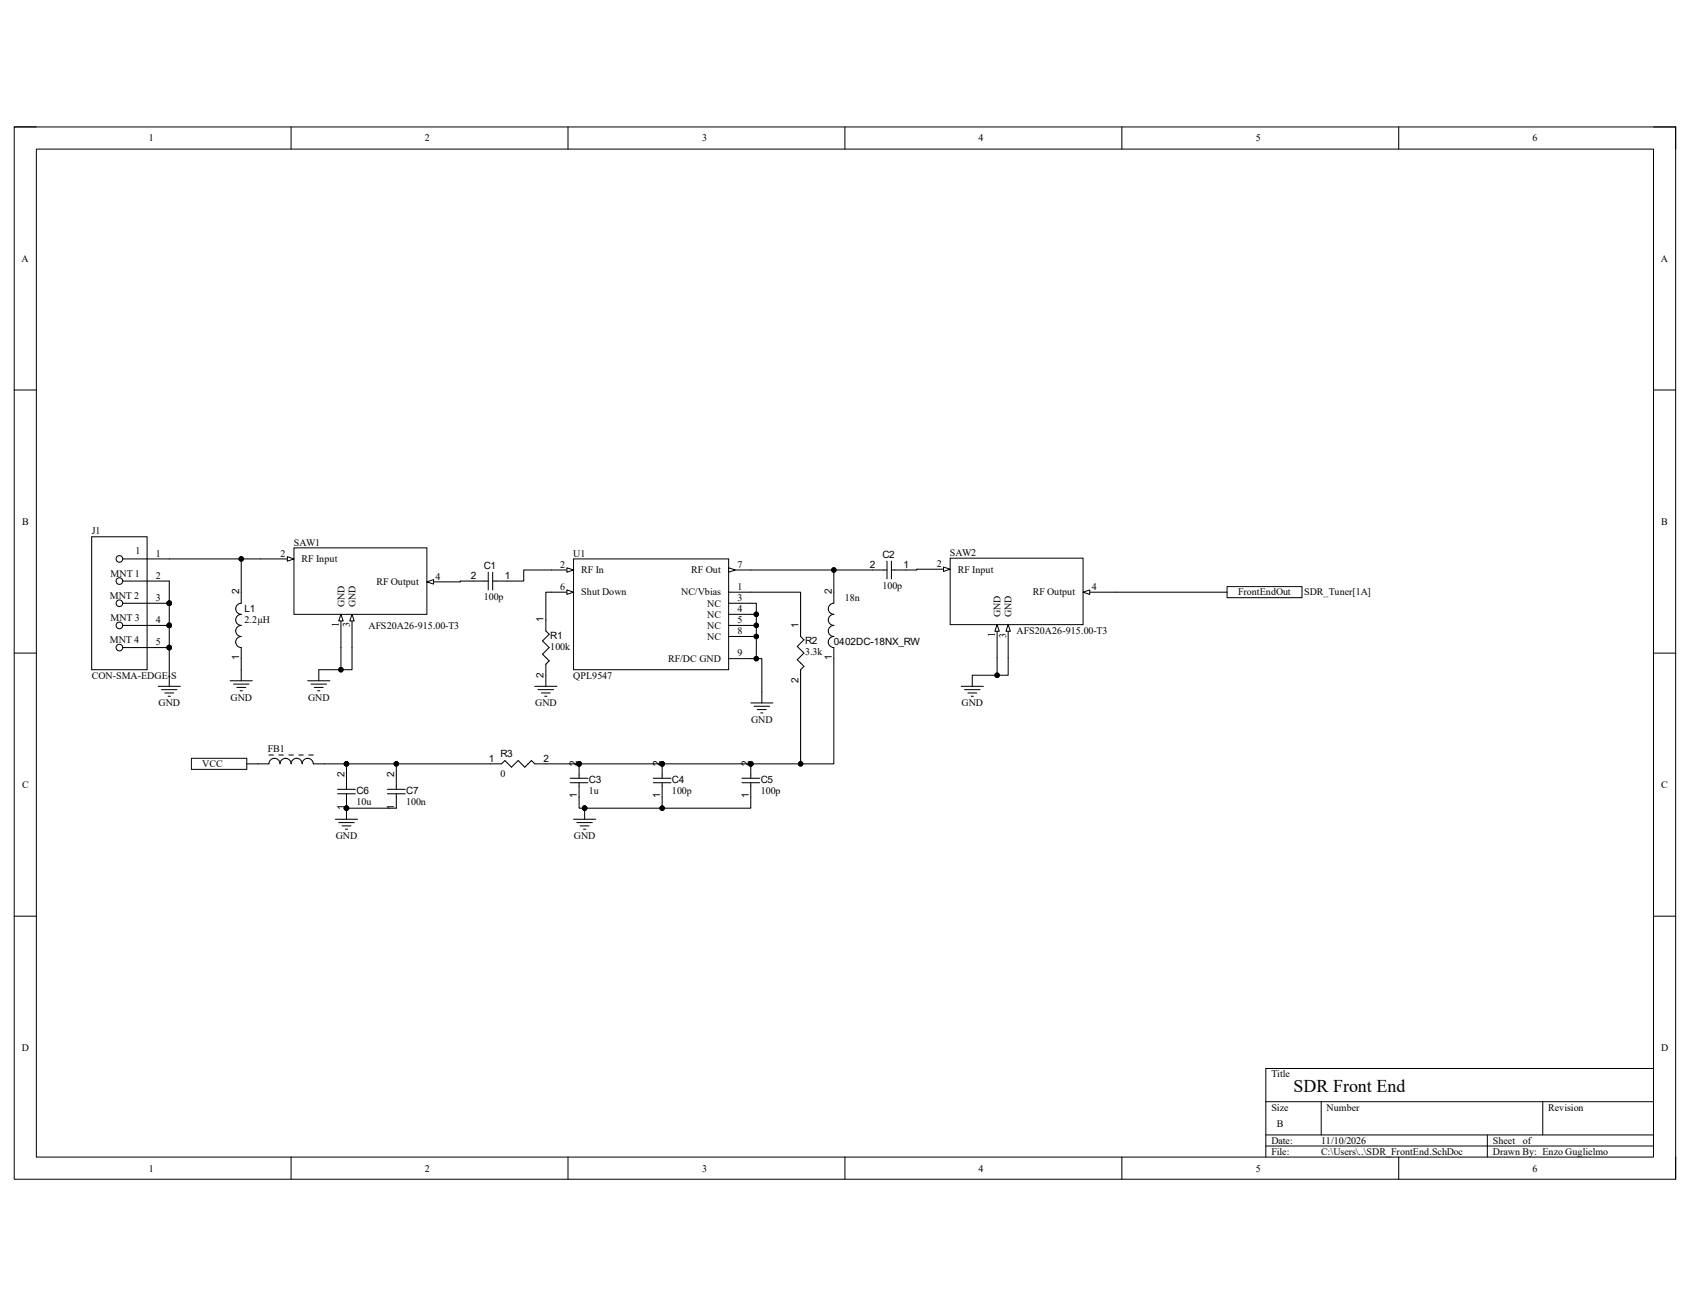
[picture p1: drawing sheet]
<svg xmlns="http://www.w3.org/2000/svg" width="279mm" height="216mm" viewBox="0 0 279 216" stroke-linecap="round" stroke-linejoin="round" font-family="sans-serif">
<path d="M2.3 21h274.7v173.9h-274.7z" fill="none" stroke="#000" stroke-width=".17"/>
<path d="M6 24.6h267.4v166.7h-267.4z" fill-rule="evenodd" fill="#fff"/>
<g fill="none" stroke="#000" stroke-width=".17">
<path d="M2.3 21h3.7M6 24.6h267.4v166.7h-267.4zM48.1 21v3.6M93.9 21v3.6M139.7 21v3.6M185.5 21v3.6M231.2 21v3.6M273.4 21h3.6v3.6M2.3 64.5h3.7M273.4 64.5h3.6M2.3 108h3.7M273.4 108h3.6"/>
<path d="M2.3 151.5h3.7M273.4 151.5h3.6M273.4 176.6h-64.1v14.7M48.1 191.3v3.6M93.9 191.3v3.6M139.7 191.3v3.6M185.5 191.3v3.6M209.3 182.1h64.1M209.3 187.6h64.1M209.3 189.5h64.1M218.4 182.1v5.5M231.2 191.3v3.6"/>
<path d="M245.9 187.6v3.7M255.1 182.1v5.5M277 191.3v3.6"/>
</g>
<path d="M94.8 92.4h25.7v18.3h-25.7z" fill-rule="evenodd" fill="#fff"/>
<path d="M91.2 94.2h3.6M94.8 92.4h25.7v18.3h-25.7z" fill="none" stroke="#000" stroke-width=".17"/>
<path d="M93.7 93.9l1.1 .3-1.1 .4z" fill="#fff"/>
<path d="M93.7 93.9l1.1 .3-1.1 .4zM120.5 94.2h3.6" fill="none" stroke="#000" stroke-width=".17"/>
<path d="M120.5 93.9l1.1 .3-1.1 .4z" fill="#fff"/>
<path d="M91.2 97.9h3.6M120.5 93.9l1.1 .3-1.1 .4z" fill="none" stroke="#000" stroke-width=".17"/>
<path d="M93.7 97.5l1.1 .4-1.1 .4z" fill="#fff"/>
<g fill="none" stroke="#000" stroke-width=".17">
<path d="M93.7 97.5l1.1 .4-1.1 .4zM120.5 97.9h3.6M120.5 99.7h3.6M120.5 101.6h3.6M120.5 103.4h3.6M120.5 105.2h3.6M120.5 108.9h3.6"/>
<circle cx="28" cy="99.7" r=".37"/>
<circle cx="28" cy="107" r=".37"/>
<circle cx="28" cy="103.4" r=".37"/>
</g>
<g fill="#000">
<circle cx="28" cy="99.7" r=".37"/>
<circle cx="28" cy="107" r=".37"/>
<circle cx="28" cy="103.4" r=".37"/>
</g>
<path d="M15.2 88.7h9.1v22h-9.1z" fill-rule="evenodd" fill="#fff"/>
<g fill="none" stroke="#000" stroke-width=".17">
<path d="M15.2 88.7h9.1v22h-9.1zM20.3 92.4h7.7M20.3 96.1h7.7M20.3 99.7h7.7M20.3 103.4h7.7M20.3 107.1h7.7"/>
<circle cx="19.7" cy="96.1" r=".55"/>
<circle cx="19.7" cy="92.4" r=".55"/>
<circle cx="19.7" cy="99.7" r=".55"/>
<circle cx="28" cy="99.7" r=".37"/>
<circle cx="19.7" cy="107.1" r=".55"/>
<circle cx="19.7" cy="103.4" r=".55"/>
<circle cx="28" cy="107" r=".37"/>
<circle cx="28" cy="103.4" r=".37"/>
</g>
<g fill="#000">
<circle cx="28" cy="99.7" r=".37"/>
<circle cx="28" cy="107" r=".37"/>
<circle cx="28" cy="103.4" r=".37"/>
</g>
<path d="M48.6 90.6h22v11h-22z" fill-rule="evenodd" fill="#fff"/>
<path d="M48.6 90.6h22v11h-22zM56.4 101.6v5.5" fill="none" stroke="#000" stroke-width=".17"/>
<path d="M56.4 101.6l.3 1.1h-.7z" fill="#fff"/>
<path d="M43.1 92.4h5.5M56.4 101.6l.3 1.1h-.7z" fill="none" stroke="#000" stroke-width=".17"/>
<path d="M47.5 92l1.1 .4-1.1 .4z" fill="#fff"/>
<path d="M47.5 92l1.1 .4-1.1 .4zM58.2 101.6v5.5" fill="none" stroke="#000" stroke-width=".17"/>
<path d="M58.2 101.6l.4 1.1h-.8z" fill="#fff"/>
<path d="M70.6 96.2h5.5M58.2 101.6l.4 1.1h-.8z" fill="none" stroke="#000" stroke-width=".17"/>
<path d="M70.6 96.2l1.1-.4v.8z" fill="#fff"/>
<path d="M70.6 96.2l1.1-.4v.8z" fill="none" stroke="#000" stroke-width=".17"/>
<path d="M157.1 92.3h22v11h-22z" fill-rule="evenodd" fill="#fff"/>
<path d="M157.1 92.3h22v11h-22zM164.8 103.3v5.5" fill="none" stroke="#000" stroke-width=".17"/>
<path d="M164.8 103.3l.4 1.1h-.7z" fill="#fff"/>
<path d="M151.6 94.1h5.5M164.8 103.3l.4 1.1h-.7z" fill="none" stroke="#000" stroke-width=".17"/>
<path d="M156 93.7l1.1 .4-1.1 .4z" fill="#fff"/>
<path d="M156 93.7l1.1 .4-1.1 .4zM166.7 103.3v5.5" fill="none" stroke="#000" stroke-width=".17"/>
<path d="M166.7 103.3l.3 1.1h-.7z" fill="#fff"/>
<path d="M179.1 97.9h5.5M166.7 103.3l.3 1.1h-.7z" fill="none" stroke="#000" stroke-width=".17"/>
<path d="M179.1 97.9l1.1-.4v.8z" fill="#fff"/>
<g fill="none" stroke="#000" stroke-width=".17">
<path d="M39.9 97.9v1.8a.92 .92 0 0 0-.9 .9 .92 .92 0 0 0 .9 1 .92 .92 0 0 0-.9 .9 .92 .92 0 0 0 .9 .9 .92 .92 0 0 0-.9 .9 .92 .92 0 0 0 .9 .9 .92 .92 0 0 0-.9 .9 .92 .92 0 0 0 .9 1v1.8M78.3 96.1h2.4M80.7 94.6v2.9M81.5 96.1h2.3M81.5 94.6v2.9M137.9 97.9v1.8a.92 .92 0 0 0-1 .9 .92 .92 0 0 0 1 1 .92 .92 0 0 0-1 .9 .92 .92 0 0 0 1 .9 .92 .92 0 0 0-1 .9 .92 .92 0 0 0 1 .9 .92 .92 0 0 0-1 .9 .92 .92 0 0 0 1 1v1.8M144.3 94.2h2.3M146.6 92.8v2.9M147.4 94.2h2.4M147.4 92.8v2.9M179.1 97.9l1.1-.4v.8zM38.1 112.5h3.6"/>
<path d="M38.6 113.1h2.6M39.2 113.6h1.4M39.7 114.2h.4M39.9 110.7v1.8M50.9 112.5h3.6M51.4 113.1h2.6M52 113.6h1.4M52.5 114.2h.4M52.7 110.7v1.8M88.4 113.5h3.7M89 114h2.5M89.5 114.6h1.5"/>
<path d="M90.1 115.1h.3M90.2 102.5v1.8l.6 .6-1.1 1 1.1 1.2-1.1 1 1.1 1.1-.6 .6v3.7M124.1 116.2h3.7M124.7 116.8h2.5M125.2 117.3h1.5M125.8 117.9h.3M126 114.4v1.8M132.4 103.4v1.8l.5 .6-1.1 1.1 1.1 1.1-1.1 1.1 1.1 1.1-.5 .5v1.8M158.9 113.5h3.7M159.5 114h2.5M160 114.6h1.5M160.6 115.1h.3"/>
<path d="M160.7 111.6v1.9M81.1 126.3h1.8l.6-.6 1.1 1.1 1.1-1.1 1.1 1.1 1.1-1.1 .5 .6h1.8M94.3 128.7h2.9M94.3 129.4h2.9M94.8 135.4h3.7M95.4 136h2.5M95.7 126.3v2.4M95.7 129.4v2.4M95.9 136.5h1.5M96.5 137.1h.3M96.7 133.6v1.8M108 128.7h2.9"/>
<path d="M108 129.4h2.9M109.5 126.3v2.4M109.5 129.4v2.4M122.7 128.7h2.9M122.7 129.4h2.9M124.1 126.3v2.4M124.1 129.4v2.4"/>
<circle cx="95.7" cy="126.3" r=".37"/>
<circle cx="96.7" cy="133.6" r=".37"/>
<circle cx="109.5" cy="126.3" r=".37"/>
<circle cx="124.1" cy="126.3" r=".37"/>
</g>
<g fill="#000">
<circle cx="95.7" cy="126.3" r=".37"/>
<circle cx="96.7" cy="133.6" r=".37"/>
<circle cx="109.5" cy="126.3" r=".37"/>
<circle cx="124.1" cy="126.3" r=".37"/>
</g>
<path d="M202.9 97h12.4v1.8h-12.4z" fill-rule="evenodd" fill="#fff"/>
<path d="M202.9 97h12.4v1.8h-12.4z" fill="none" stroke="#000" stroke-width=".17"/>
<path d="M31.6 125.4h9.2v1.8h-9.2z" fill-rule="evenodd" fill="#fff"/>
<g fill="none" stroke="#000" stroke-width=".17">
<path d="M28 96.1v17.4M28 92.4h11.9M43.1 92.4h-3.2v5.5M78.3 96.1h-2.2v.1M91.2 97.9h-1v4.6M91.2 94.2h-4.6v1.9h-2.8M124.1 94.2h20.2M124.1 97.9h8.3v5.5M124.1 99.7h.9v9.2h1v5.5M137.9 94.2v3.7M151.6 94.1v.1h-1.8M184.6 97.9h18.3"/>
<path d="M26.2 113.5h3.6M26.7 114h2.6M27.2 114.6h1.5M27.8 115.1h.4M39.9 108.9v1.8M56.4 107.1v3.6M58.2 107.1v3.6h-5.5M124.1 101.6h.9M124.1 103.4h.9M124.1 105.2h.9M124.1 108.9h.9M132.4 112.5v13.8h-42.2"/>
<path d="M137.9 108.9v17.4h-5.5M164.8 108.8v2.8h-4.1M166.7 108.8v2.8h-1.9M31.6 125.4h9.2v1.8h-9.2zM40.8 126.3h3.7a.92 .92 0 0 1 .9-.9 .92 .92 0 0 1 .9 .9 .92 .92 0 0 1 .9-.9 .92 .92 0 0 1 .9 .9 .92 .92 0 0 1 .9-.9 .92 .92 0 0 1 1 .9 .92 .92 0 0 1 .9-.9 .92 .92 0 0 1 .9 .9h5.5M44.5 124.8h.7M46.1 124.8h.7M47.8 124.8h.7M49.4 124.8h.7M51.1 124.8h.7M55.5 135.4h3.6M55.8 130.5h2.9"/>
<path d="M55.8 131.2h2.9M56 136h2.6M56.5 136.5h1.5M57.1 137.1h.4M57.3 126.3h23.8M57.3 126.3v4.2M57.3 131.2v4.2M64.1 130.5h2.9M64.1 131.2h2.9M65.5 126.3v4.2M65.5 131.2v2.4h-8.2M95.7 131.8v1.8h28.4v-1.8"/>
<path d="M109.5 131.8v1.8"/>
<circle cx="28" cy="99.7" r=".37"/>
<circle cx="39.9" cy="92.4" r=".37"/>
<circle cx="137.9" cy="94.2" r=".37"/>
<circle cx="28" cy="107" r=".37"/>
<circle cx="28" cy="103.4" r=".37"/>
<circle cx="56.4" cy="110.7" r=".37"/>
<circle cx="125" cy="108.9" r=".37"/>
<circle cx="125" cy="103.4" r=".37"/>
<circle cx="125" cy="101.6" r=".37"/>
<circle cx="125" cy="105.2" r=".37"/>
<circle cx="164.8" cy="111.6" r=".37"/>
<circle cx="57.3" cy="133.6" r=".37"/>
<circle cx="57.3" cy="126.3" r=".37"/>
<circle cx="65.5" cy="126.3" r=".37"/>
<circle cx="95.7" cy="126.3" r=".37"/>
<circle cx="96.7" cy="133.6" r=".37"/>
<circle cx="109.5" cy="126.3" r=".37"/>
<circle cx="109.5" cy="133.6" r=".37"/>
<circle cx="124.1" cy="126.3" r=".37"/>
<circle cx="132.4" cy="126.3" r=".37"/>
</g>
<g fill="#000">
<circle cx="28" cy="99.7" r=".37"/>
<circle cx="39.9" cy="92.4" r=".37"/>
<circle cx="137.9" cy="94.2" r=".37"/>
<circle cx="28" cy="107" r=".37"/>
<circle cx="28" cy="103.4" r=".37"/>
<circle cx="56.4" cy="110.7" r=".37"/>
<circle cx="125" cy="108.9" r=".37"/>
<circle cx="125" cy="103.4" r=".37"/>
<circle cx="125" cy="101.6" r=".37"/>
<circle cx="125" cy="105.2" r=".37"/>
<circle cx="164.8" cy="111.6" r=".37"/>
<circle cx="57.3" cy="133.6" r=".37"/>
<circle cx="57.3" cy="126.3" r=".37"/>
<circle cx="65.5" cy="126.3" r=".37"/>
<circle cx="95.7" cy="126.3" r=".37"/>
<circle cx="96.7" cy="133.6" r=".37"/>
<circle cx="109.5" cy="126.3" r=".37"/>
<circle cx="109.5" cy="133.6" r=".37"/>
<circle cx="124.1" cy="126.3" r=".37"/>
<circle cx="132.4" cy="126.3" r=".37"/>
</g>
<text font-size="3" x="213.8" y="180.6">SDR Front End</text>
<g font-size="1.7">
<text x="24.6" y="23.4">1</text>
<text x="70.2" y="23.4">2</text>
<text x="116.1" y="23.4">3</text>
<text x="161.8" y="23.4">4</text>
<text x="207.6" y="23.4">5</text>
<text x="253.4" y="23.4">6</text>
<text x="3.6" y="43.3">A</text>
<text x="274.6" y="43.3">A</text>
<text x="3.6" y="86.7">B</text>
<text x="15.2" y="88.3">J1</text>
<text x="274.7" y="86.7">B</text>
<text x="18.3" y="95.3">MNT 1</text>
<text x="22.4" y="91.7">1</text>
<text x="25.8" y="92">1</text>
<text x="25.8" y="95.7">2</text>
<text x="46.4" y="92">2</text>
<text x="48.6" y="90.2">SAW1</text>
<text x="49.9" y="92.9">RF Input</text>
<text x="72" y="95.8">4</text>
<text x="77.9" y="95.7">2</text>
<text x="80" y="94.1">C1</text>
<text x="83.4" y="95.7">1</text>
<text x="92.6" y="93.9">2</text>
<text x="94.8" y="92">U1</text>
<text x="96.1" y="94.8">RF In</text>
<text x="114.3" y="94.8">RF Out</text>
<text x="121.9" y="93.9">7</text>
<text x="143.8" y="93.9">2</text>
<text x="145.9" y="92.2">C2</text>
<text x="149.4" y="93.9">1</text>
<text x="154.9" y="93.7">2</text>
<text x="157.1" y="91.9">SAW2</text>
<text x="158.3" y="94.7">RF Input</text>
<text x="18.2" y="99">MNT 2</text>
<text x="25.8" y="99.4">3</text>
<text x="39.5" y="98.3" transform="rotate(-90 39.5 98.3)">2</text>
<text x="40.4" y="101.2">L1</text>
<text x="56.9" y="100.3" transform="rotate(-90 56.9 100.3)">GND</text>
<text x="58.8" y="100.3" transform="rotate(-90 58.8 100.3)">GND</text>
<text x="62.2" y="96.7">RF Output</text>
<text x="80" y="99.2">100p</text>
<text x="92.6" y="97.5">6</text>
<text x="96.1" y="98.4">Shut Down</text>
<text x="112.6" y="98.4">NC/Vbias</text>
<text x="116.9" y="100.3">NC</text>
<text x="121.9" y="97.5">1</text>
<text x="121.9" y="99.4">3</text>
<text x="121.9" y="101.2">4</text>
<text x="137.5" y="98.3" transform="rotate(-90 137.5 98.3)">2</text>
<text x="139.7" y="99.4">18n</text>
<text x="145.9" y="97.3">100p</text>
<text x="165.4" y="102" transform="rotate(-90 165.4 102)">GND</text>
<text x="167.2" y="102" transform="rotate(-90 167.2 102)">GND</text>
<text x="170.7" y="98.4">RF Output</text>
<text x="180.5" y="97.5">4</text>
<text x="204.7" y="98.4">FrontEndOut</text>
<text x="215.6" y="98.4">SDR_Tuner[1A]</text>
<text x="18.2" y="106.3">MNT 4</text>
<text x="18.2" y="102.7">MNT 3</text>
<text x="25.8" y="103">4</text>
<text x="25.8" y="106.7">5</text>
<text x="40.4" y="103">2.2µH</text>
<text x="56" y="103.6" transform="rotate(-90 56 103.6)">1</text>
<text x="57.8" y="103.7" transform="rotate(-90 57.8 103.7)">3</text>
<text x="60.9" y="103.9">AFS20A26-915.00-T3</text>
<text x="89.9" y="102.8" transform="rotate(-90 89.9 102.8)">1</text>
<text x="91" y="107.4">100k</text>
<text x="91" y="105.6">R1</text>
<text x="116.9" y="102.1">NC</text>
<text x="116.9" y="103.9">NC</text>
<text x="116.9" y="105.7">NC</text>
<text x="121.9" y="103">5</text>
<text x="121.9" y="104.9">8</text>
<text x="132" y="103.8" transform="rotate(-90 132 103.8)">1</text>
<text x="133.1" y="106.5">R2</text>
<text x="137.8" y="106.7">0402DC-18NX_RW</text>
<text x="164.5" y="105.3" transform="rotate(-90 164.5 105.3)">1</text>
<text x="166.3" y="105.4" transform="rotate(-90 166.3 105.4)">3</text>
<text x="168.1" y="104.9">AFS20A26-915.00-T3</text>
<text x="15.2" y="112.2">CON-SMA-EDGE-S</text>
<text x="39.5" y="109.1" transform="rotate(-90 39.5 109.1)">1</text>
<text x="89.9" y="112.1" transform="rotate(-90 89.9 112.1)">2</text>
<text x="94.8" y="112.2">QPL9547</text>
<text x="110.4" y="109.4">RF/DC GND</text>
<text x="121.9" y="108.5">9</text>
<text x="132" y="113" transform="rotate(-90 132 113)">2</text>
<text x="133.1" y="108.3">3.3k</text>
<text x="137.5" y="109.1" transform="rotate(-90 137.5 109.1)">1</text>
<text x="26.2" y="116.8">GND</text>
<text x="38.1" y="115.8">GND</text>
<text x="50.9" y="115.8">GND</text>
<text x="88.5" y="116.8">GND</text>
<text x="124.2" y="119.5">GND</text>
<text x="159" y="116.8">GND</text>
<text x="44.3" y="124.2">FB1</text>
<text x="80.8" y="125.9">1</text>
<text x="82.7" y="125.2">R3</text>
<text x="89.9" y="125.9">2</text>
<text x="3.6" y="130.3">C</text>
<text x="33.4" y="126.8">VCC</text>
<text x="56.9" y="128.5" transform="rotate(-90 56.9 128.5)">2</text>
<text x="58.9" y="131.2">C6</text>
<text x="65.2" y="128.5" transform="rotate(-90 65.2 128.5)">2</text>
<text x="67.1" y="131.2">C7</text>
<text x="82.7" y="128.5">0</text>
<text x="95.4" y="132" transform="rotate(-90 95.4 132)">1</text>
<text x="95.4" y="126.7" transform="rotate(-90 95.4 126.7)">2</text>
<text x="97.4" y="131.2">1u</text>
<text x="97.4" y="129.4">C3</text>
<text x="109.1" y="132" transform="rotate(-90 109.1 132)">1</text>
<text x="109.1" y="126.7" transform="rotate(-90 109.1 126.7)">2</text>
<text x="111.1" y="131.2">100p</text>
<text x="111.1" y="129.4">C4</text>
<text x="123.8" y="132" transform="rotate(-90 123.8 132)">1</text>
<text x="123.8" y="126.7" transform="rotate(-90 123.8 126.7)">2</text>
<text x="125.8" y="131.2">100p</text>
<text x="125.8" y="129.4">C5</text>
<text x="274.7" y="130.3">C</text>
<text x="56.9" y="133.9" transform="rotate(-90 56.9 133.9)">1</text>
<text x="58.9" y="133.1">10u</text>
<text x="65.2" y="133.9" transform="rotate(-90 65.2 133.9)">1</text>
<text x="67.1" y="133.1">100n</text>
<text x="55.5" y="138.7">GND</text>
<text x="94.9" y="138.7">GND</text>
<text x="3.6" y="173.7">D</text>
<text x="274.6" y="173.7">D</text>
<text x="210.2" y="178.1">Title</text>
<text x="210.2" y="183.6">Size</text>
<text x="219.3" y="183.6">Number</text>
<text x="256" y="183.6">Revision</text>
<text x="210.2" y="189.1">Date:</text>
<text x="210.2" y="190.9">File:</text>
<text x="211.1" y="186.4">B</text>
<text x="218.4" y="189.1">11/10/2026</text>
<text x="218.4" y="190.9">C:\Users\..\SDR_FrontEnd.SchDoc</text>
<text x="246.8" y="189.1">Sheet</text>
<text x="246.8" y="190.9">Drawn By: Enzo Guglielmo</text>
<text x="251.8" y="189.1">of</text>
<text x="24.6" y="193.7">1</text>
<text x="70.2" y="193.7">2</text>
<text x="116.1" y="193.7">3</text>
<text x="161.8" y="193.7">4</text>
<text x="207.6" y="193.7">5</text>
<text x="253.4" y="193.7">6</text>
</g>
</svg>
